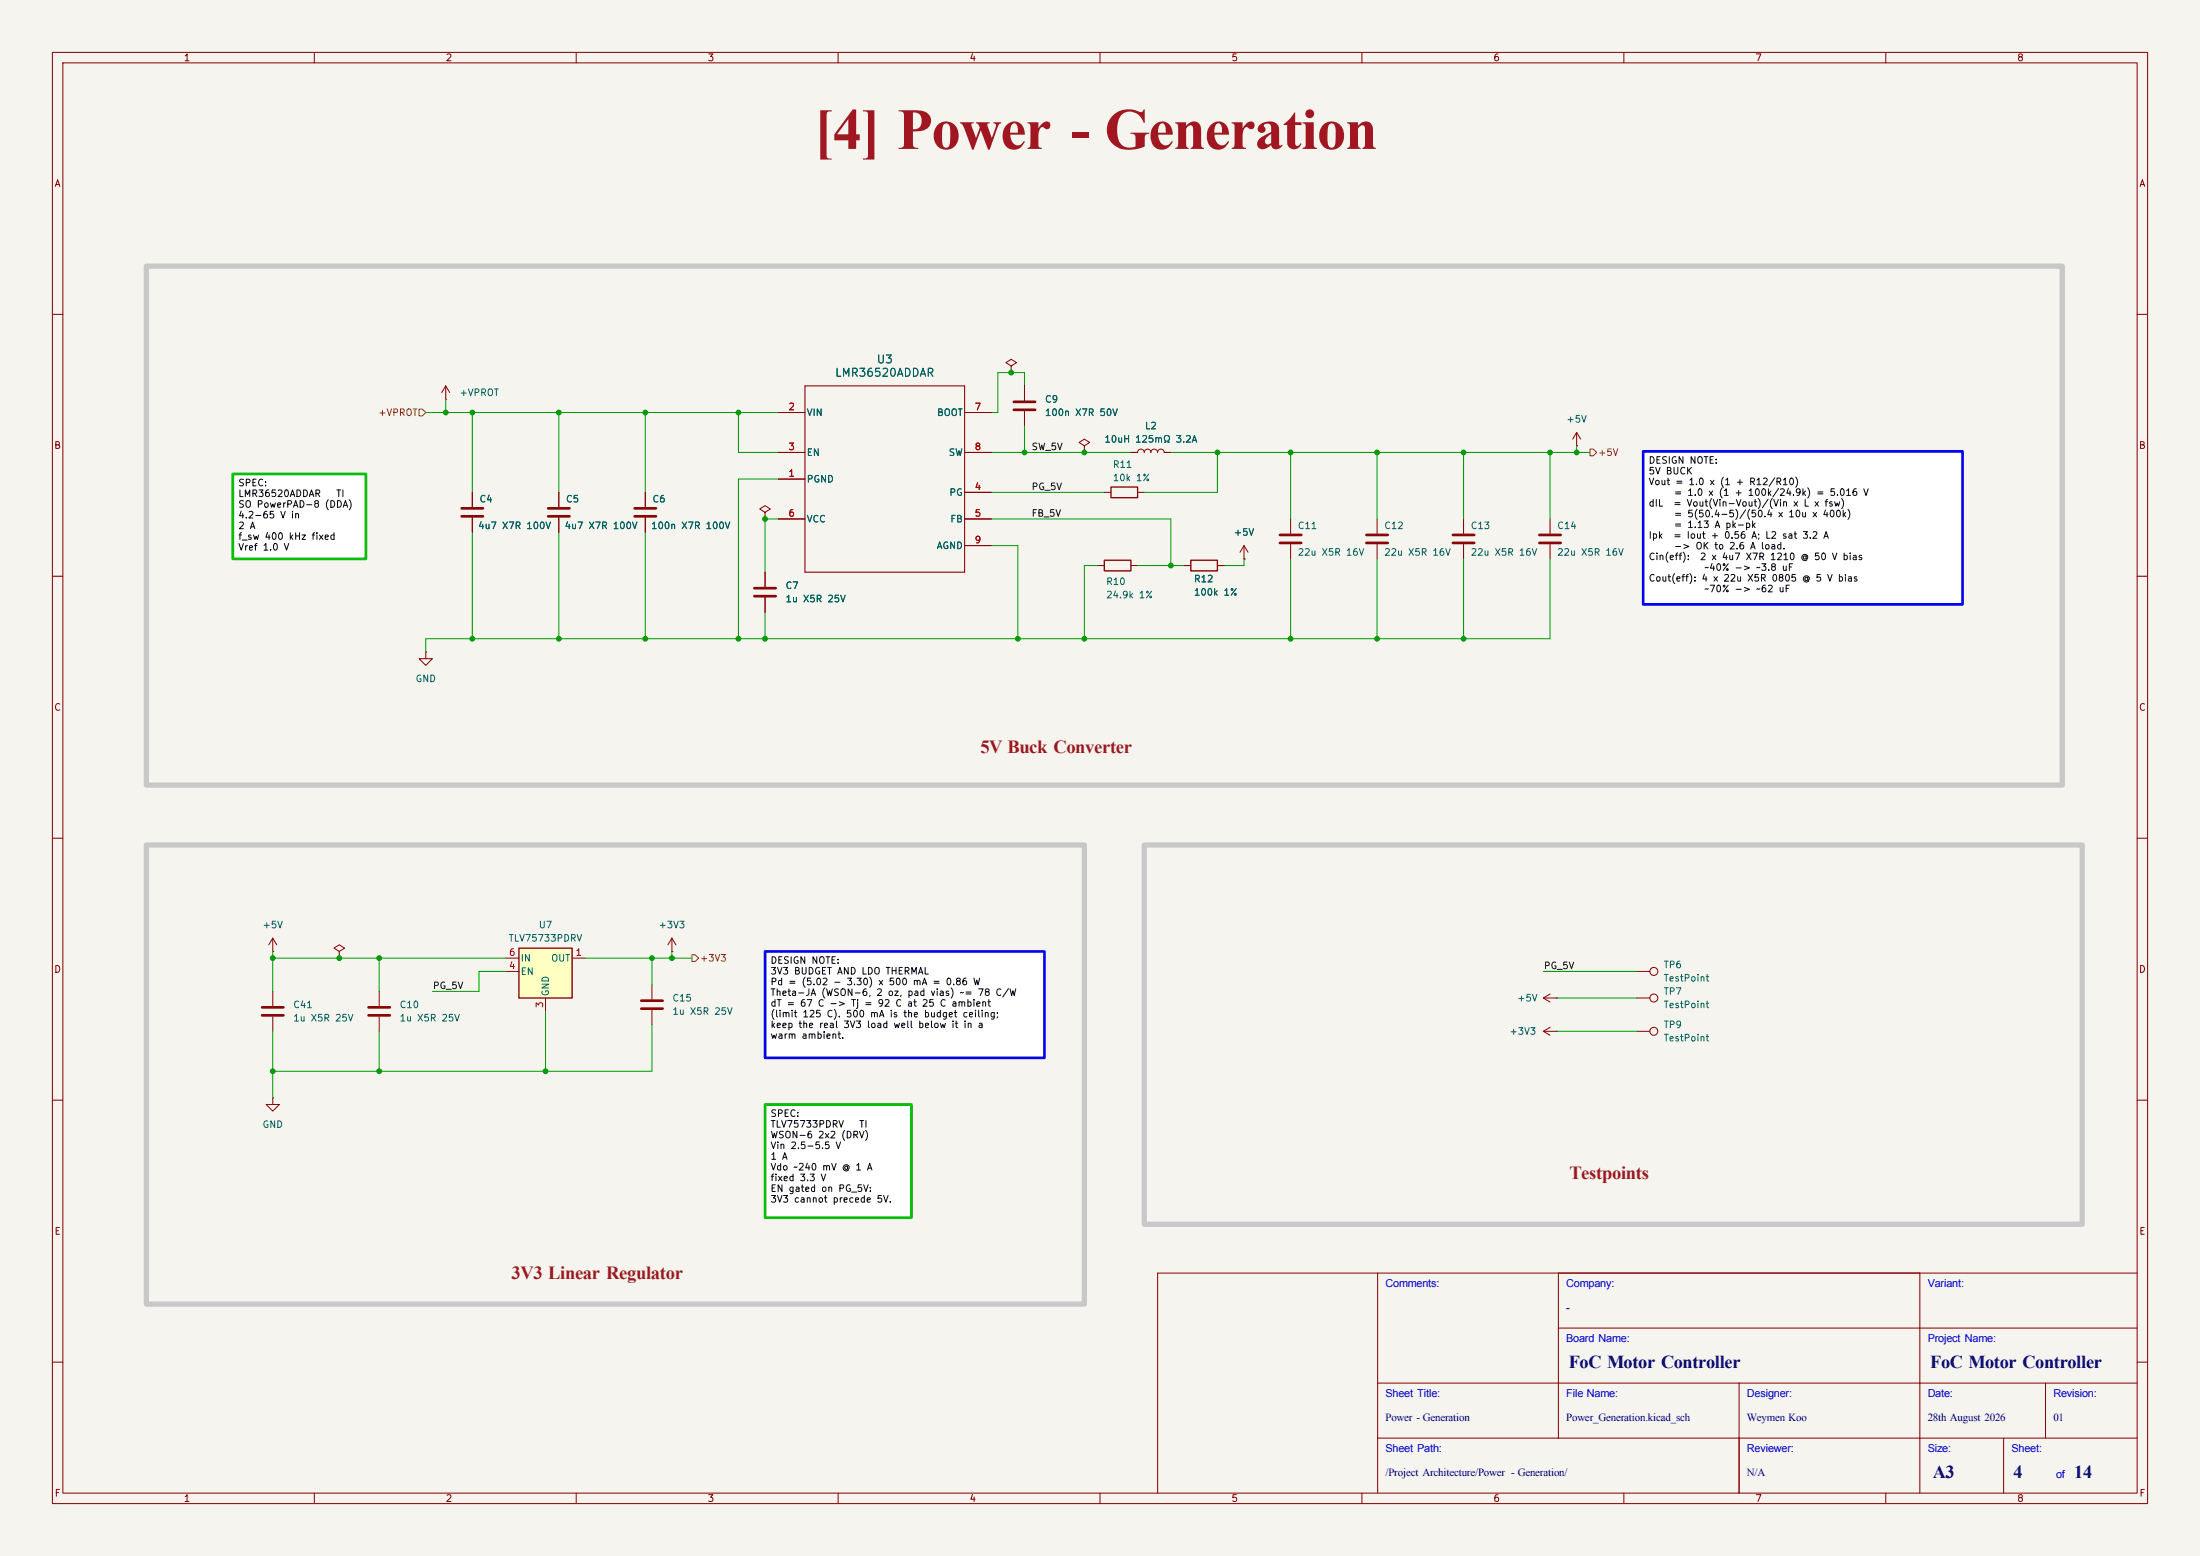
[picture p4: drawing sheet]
<svg xmlns="http://www.w3.org/2000/svg" width="420mm" height="297mm" viewBox="0 0 420 297" stroke-linecap="round" stroke-linejoin="round" font-family="sans-serif">
<path d="M0 0h420v297h-420z" fill="#f5f4ef" stroke="#f5f4ef" stroke-width=".19"/>
<g fill="none" stroke="#840000" stroke-width=".19">
<path d="M10 10h400v277h-400zM12 12h396v273h-396zM60 10v2M110 10v2M160 10v2M210 10v2M260 10v2M310 10v2M360 10v2M10 60h2M408 60h2M10 110h2"/>
<path d="M408 110h2M10 160h2M408 160h2M10 210h2M408 210h2M263 243v42M297.5 253.5h110.5M297.5 243v31.5M366.5 243v42M408 243h-187v42M10 260h2M263 274.5h145"/>
<path d="M263 264h145M332 264v21M382.5 274.5v10.5M390.5 264v10.5M408 260h2M60 285v2M110 285v2M160 285v2M210 285v2M260 285v2M310 285v2M360 285v2"/>
</g>
<g fill="#fff">
<path d="M146 210.8h28v21.6h-28z"/>
<path d="M44.4 90.5h25.4v16.2h-25.4z"/>
<path d="M313.7 86.2h60.9v29.2h-60.9z"/>
<path d="M146 181.6h53.4v20.3h-53.4z"/>
</g>
<g fill="none" stroke="#840000" stroke-width=".19">
<path d="M85.1 76.2h.1M85.1 73.7l-.8 1.2M85.1 73.7l.8 1.2M85.1 73.7v2.5M148.6 78.7h5.1M184.1 78.7h5.1M193 69.9l1.1-.7-1.1-.6-1 .6 1 .7v1.2M193 71.1h.1M195.6 73.7v2.8M195.6 78.5v2.8M90.2 94v2.8M90.2 98.8v2.8"/>
<path d="M106.7 94v2.8M106.7 98.8v2.8M123.2 94v2.8M123.2 98.8v2.8M146 97.8l1.1-.6-1.1-.7-1 .7 1 .6v1.3M146 99.1h.1M148.6 86.4h5.1M148.6 91.4h5.1M148.6 99.1h5.1M184.1 94h5.1M184.1 86.4h5.1M184.1 99.1h5.1"/>
<path d="M207 85.1l1-.6-1-.7-1 .7 1 .6v1.3M207 86.4h.1M210.8 94h1.3M215.9 86.4h1.3a.64 .64 0 0 1 .6-.7 .64 .64 0 0 1 .6 .7 .64 .64 0 0 1 .7-.7 .64 .64 0 0 1 .6 .7 .64 .64 0 0 1 .6-.7 .64 .64 0 0 1 .7 .7 .64 .64 0 0 1 .6-.7 .64 .64 0 0 1 .6 .7h1.3M217.2 94h1.2M246.4 99.1v2.8M262.9 99.1v2.8M279.4 99.1v2.8M295.9 99.1v2.8M301 85.1h.1M301 82.6l-.8 1.2M301 82.6l.8 1.2"/>
<path d="M301 82.6v2.5M146 109.2v2.8M146 114v2.8M184.1 104.1h5.1M209.5 108h1.3M215.9 108h1.3M226.1 108h1.2M232.4 108h1.3M237.5 106.7h.1M237.5 104.1l-.8 1.3M237.5 104.1l.8 1.3M237.5 104.1v2.6"/>
<path d="M246.4 103.9v2.8M262.9 103.9v2.8M279.4 103.9v2.8M295.9 103.9v2.8M52.1 179.1l-.8 1.2M52.1 179.1l.7 1.2M52.1 179.1v2.5M128.3 179.1l-.8 1.2M128.3 179.1l.7 1.2M128.3 179.1v2.5M52.1 181.6h.1M64.8 181.6l1-.6-1-.7-1 .7 1 .6v1.3"/>
<path d="M64.8 182.9h.1M72.4 189.2v2.8M72.4 194.1v2.8M124.5 188v2.8M124.5 192.8v2.8M128.3 181.6h.1M294.6 196.9l1.3 .7M294.6 196.9h2.6M294.6 190.5l1.3 .8M294.6 190.5h2.6M295.9 196.1l-1.3 .8M295.9 189.7l-1.3 .8"/>
<path d="M297.2 196.9h.1M297.2 190.5h.1M312.4 196.9h2.6M312.4 185.4h2.6M52.1 209.6v1.2h1.2l-1.2 1.3-1.3-1.3h1.3M52.1 209.6h.1"/>
<circle cx="315.7" cy="185.4" r=".76"/>
<circle cx="315.7" cy="196.8" r=".76"/>
</g>
<g fill="none" stroke="#840000" stroke-width=".51">
<path d="M193.5 76.7h4.1M193.5 78.2h4.1M88.1 97h4.1M88.1 98.6h4.1M104.6 97h4.1M104.6 98.6h4.1M121.2 97h4M121.2 98.6h4M144 112.3h4.1M144 113.8h4.1M244.3 102.1h4.1M244.3 103.6h4.1"/>
<path d="M260.9 102.1h4M260.9 103.6h4M277.4 102.1h4M277.4 103.6h4M293.9 102.1h4M293.9 103.6h4M70.4 192.3h4M70.4 193.8h4M122.4 191h4.1M122.4 192.5h4.1"/>
</g>
<path d="M212.1 93h5.1v2h-5.1zM210.8 106.9h5.1v2.1h-5.1zM227.3 106.9h5.1v2.1h-5.1z" fill="none" stroke="#840000" stroke-width=".25"/>
<path d="M153.7 73.7h30.4v35.5h-30.4z" fill="none" stroke="#840000" stroke-width=".2"/>
<path d="M99.1 181h10.1v9.5h-10.1z" fill="#ffffc2"/>
<path d="M99.1 181h10.1v9.5h-10.1z" fill="none" stroke="#840000" stroke-width=".25"/>
<g fill="none" stroke="#840000" stroke-width=".19">
<path d="M148.6 78.7h5.1M184.1 78.7h5.1M195.6 73.7v2.8M195.6 78.5v2.8M90.2 94v2.8M90.2 98.8v2.8M106.7 94v2.8M106.7 98.8v2.8M123.2 94v2.8M123.2 98.8v2.8M148.6 86.4h5.1M148.6 91.4h5.1"/>
<path d="M148.6 99.1h5.1M184.1 86.4h5.1M184.1 94h5.1M184.1 99.1h5.1M215.9 86.4h1.3M222.2 86.4h1.3M146 109.2v2.8M146 114v2.8M184.1 104.1h5.1M226.1 108h1.2M232.4 108h1.3M237.5 106.7h.1"/>
<path d="M81.3 124.5v1.2h1.2l-1.2 1.3-1.3-1.3h1.3M81.3 124.5h.1M52.1 189.2v2.8M52.1 194.1v2.8M96.5 182.9h2.6M96.5 185.4h2.6M104.1 190.5v2.5M109.2 182.9h2.6M312.4 190.5h2.6"/>
<circle cx="315.7" cy="190.5" r=".76"/>
</g>
<path d="M50 192.3h4.1M50 193.8h4.1" fill="none" stroke="#840000" stroke-width=".51"/>
<path d="M80 78.1h.6l.7 .6-.7 .7h-.6zM303.5 85.7h.7l.6 .7-.6 .6h-.7zM132.1 182.2h.6l.6 .7-.6 .6h-.6z" fill="none" stroke="#725600" stroke-width=".19"/>
<g fill="none" stroke="#009600" stroke-width=".19">
<path d="M81.3 78.7h67.3M85.1 76.2v2.5M90.2 78.7v15.3M106.7 78.7v15.3M123.2 78.7v15.3M141 78.7v7.7h7.6M195.6 73.7v-2.6h-5.1v7.6h-1.3M148.6 91.4h-7.6v30.5M148.6 99.1h-2.6v10.1M189.2 86.4h26.7M189.2 94h21.6M189.2 99.1h34.3v8.9"/>
<path d="M195.6 81.3v5.1M223.5 86.4h80M232.4 86.4v7.6h-14M246.4 86.4v12.7M262.9 86.4v12.7M279.4 86.4v12.7M295.9 86.4v12.7M301 85.1v1.3M90.2 101.6v20.3M106.7 101.6v20.3M123.2 101.6v20.3M146 116.8v5.1"/>
<path d="M189.2 104.1h5.1v17.8M209.5 108h-2.5v13.9M217.2 108h8.9M237.5 106.7v1.3h-3.8M246.4 106.7v15.2M262.9 106.7v15.2M279.4 106.7v15.2M295.9 106.7v15.2h-214.6v2.6M52.1 181.6v7.6M52.1 196.9v12.7M52.1 182.9h44.4M72.4 182.9v6.3"/>
<path d="M72.4 196.9v7.6M96.5 185.4h-5.1v3.8h-8.9M104.1 193v11.5M111.8 182.9h20.3M124.5 195.6v8.9h-72.4M124.5 182.9v5.1M128.3 181.6v1.3M294.6 185.4h17.8M297.2 190.5h15.2M297.2 196.9h15.2"/>
</g>
<path d="M44.4 90.5h25.4v16.2h-25.4zM146 210.8h28v21.6h-28z" fill="none" stroke="#00c200" stroke-width=".51"/>
<path d="M313.7 86.2h60.9v29.2h-60.9zM146 181.6h53.4v20.3h-53.4z" fill="none" stroke="#00f" stroke-width=".51"/>
<path d="M27.9 50.8h365.8v99.1h-365.8zM27.9 161.3h179.1v87.6h-179.1zM218.4 161.3h179.1v72.4h-179.1z" fill="none" stroke="#c8c8c8" stroke-width="1"/>
<g fill="#009600" stroke="#009600" stroke-width=".19">
<circle cx="301" cy="86.4" r=".46"/>
<circle cx="295.9" cy="86.4" r=".46"/>
<circle cx="223.5" cy="108" r=".46"/>
<circle cx="246.4" cy="121.9" r=".46"/>
<circle cx="207" cy="121.9" r=".46"/>
<circle cx="195.6" cy="86.4" r=".46"/>
<circle cx="207" cy="86.4" r=".46"/>
<circle cx="194.3" cy="121.9" r=".46"/>
<circle cx="232.4" cy="86.4" r=".46"/>
<circle cx="128.3" cy="182.9" r=".46"/>
<circle cx="90.2" cy="121.9" r=".46"/>
<circle cx="85.1" cy="78.7" r=".46"/>
<circle cx="90.2" cy="78.7" r=".46"/>
<circle cx="123.2" cy="121.9" r=".46"/>
<circle cx="106.7" cy="121.9" r=".46"/>
<circle cx="146" cy="121.9" r=".46"/>
<circle cx="141" cy="121.9" r=".46"/>
<circle cx="106.7" cy="78.7" r=".46"/>
<circle cx="104.1" cy="204.5" r=".46"/>
<circle cx="64.8" cy="182.9" r=".46"/>
<circle cx="72.4" cy="182.9" r=".46"/>
<circle cx="52.1" cy="204.5" r=".46"/>
<circle cx="52.1" cy="182.9" r=".46"/>
<circle cx="72.4" cy="204.5" r=".46"/>
<circle cx="124.5" cy="182.9" r=".46"/>
<circle cx="246.4" cy="86.4" r=".46"/>
<circle cx="262.9" cy="86.4" r=".46"/>
<circle cx="279.4" cy="121.9" r=".46"/>
<circle cx="262.9" cy="121.9" r=".46"/>
<circle cx="279.4" cy="86.4" r=".46"/>
<circle cx="141" cy="78.7" r=".46"/>
<circle cx="123.2" cy="78.7" r=".46"/>
<circle cx="146" cy="99.1" r=".46"/>
<circle cx="193" cy="71.1" r=".46"/>
</g>
<text font-size="11.1" fill="#a21622" x="155.4" y="28.4">[4] Power - Generation</text>
<g font-size="3.5" fill="#a21622">
<text x="187.2" y="143.7">5V Buck Converter</text>
<text x="299.6" y="225">Testpoints</text>
<text x="97.7" y="244">3V3 Linear Regulator</text>
</g>
<g font-size="3.5" fill="#00007f">
<text x="299.5" y="261.1">FoC Motor Controller</text>
<text x="368.5" y="261.1">FoC Motor Controller</text>
<text x="369" y="282.1">A3</text>
<text x="384.4" y="282.1">4</text>
<text x="396" y="282.1">14</text>
</g>
<g font-size="2.1" fill="#00f">
<text x="264.5" y="245.7">Comments:</text>
<text x="299" y="245.7">Company:</text>
<text x="368" y="245.7">Variant:</text>
<text x="299" y="256.2">Board Name:</text>
<text x="368" y="256.2">Project Name:</text>
<text x="264.5" y="266.7">Sheet Title:</text>
<text x="299" y="266.7">File Name:</text>
<text x="333.5" y="266.7">Designer:</text>
<text x="368" y="266.7">Date:</text>
<text x="392" y="266.7">Revision:</text>
<text x="264.5" y="277.2">Sheet Path:</text>
<text x="333.5" y="277.2">Reviewer:</text>
<text x="368" y="277.2">Size:</text>
<text x="384" y="277.2">Sheet:</text>
<text x="392.5" y="282.2">of</text>
</g>
<g font-size="2.1" fill="#00007f">
<text x="299" y="250.2">-</text>
<text x="264.5" y="271.2">Power - Generation</text>
<text x="299" y="271.2">Power_Generation.kicad_sch</text>
<text x="333.5" y="271.2">Weymen Koo</text>
<text x="368" y="271.2">28th August 2026</text>
<text x="392" y="271.2">01</text>
<text x="264.5" y="281.7">/Project Architecture/Power - Generation/</text>
<text x="333.5" y="281.7">N/A</text>
</g>
<g font-size="1.5" fill="#006464">
<text x="167.2" y="69.7">U3</text>
<text x="159.3" y="72.3">LMR36520ADDAR</text>
</g>
<g font-size="1.3" fill="#840000">
<text x="35" y="12">1</text>
<text x="85" y="12">2</text>
<text x="135" y="12">3</text>
<text x="185" y="12">4</text>
<text x="235" y="12">5</text>
<text x="285" y="12">6</text>
<text x="335" y="12">7</text>
<text x="385" y="12">8</text>
<text x="10.3" y="36">A</text>
<text x="408.3" y="36">A</text>
<text x="10.2" y="86">B</text>
<text x="408.2" y="86">B</text>
<text x="10.2" y="136">C</text>
<text x="408.2" y="136">C</text>
<text x="10.2" y="186">D</text>
<text x="408.2" y="186">D</text>
<text x="10.3" y="236">E</text>
<text x="408.3" y="236">E</text>
<text x="10.3" y="286">F</text>
<text x="35" y="287">1</text>
<text x="85" y="287">2</text>
<text x="135" y="287">3</text>
<text x="185" y="287">4</text>
<text x="235" y="287">5</text>
<text x="285" y="287">6</text>
<text x="335" y="287">7</text>
<text x="385" y="287">8</text>
<text x="408.3" y="286">F</text>
</g>
<g font-size="1.3" fill="#006464">
<text x="87.6" y="75.9">+VPROT</text>
<text x="199.4" y="77.2">C9</text>
<text x="153.9" y="79.7">VIN</text>
<text x="178.8" y="79.7">BOOT</text>
<text x="199.4" y="79.7">100n X7R 50V</text>
<text x="218.5" y="82.2">L2</text>
<text x="298.9" y="81">+5V</text>
<text x="153.9" y="87.3">EN</text>
<text x="181" y="87.3">SW</text>
<text x="210.7" y="84.8">10uH 125mΩ 3.2A</text>
<text x="212.3" y="89.6">R11</text>
<text x="153.9" y="92.4">PGND</text>
<text x="181.1" y="94.9">PG</text>
<text x="212.3" y="92.1">10k 1%</text>
<text x="91.2" y="101.3">4u7 X7R 100V</text>
<text x="91.4" y="96.2">C4</text>
<text x="107.7" y="101.3">4u7 X7R 100V</text>
<text x="107.9" y="96.2">C5</text>
<text x="124.2" y="101.3">100n X7R 100V</text>
<text x="124.4" y="96.2">C6</text>
<text x="153.9" y="100">VCC</text>
<text x="181.3" y="100">FB</text>
<text x="247.6" y="101.3">C11</text>
<text x="264.1" y="101.3">C12</text>
<text x="280.7" y="101.3">C13</text>
<text x="297.2" y="101.3">C14</text>
<text x="178.7" y="105.1">AGND</text>
<text x="235.4" y="102.6">+5V</text>
<text x="247.6" y="106.4">22u X5R 16V</text>
<text x="264.1" y="106.4">22u X5R 16V</text>
<text x="280.7" y="106.4">22u X5R 16V</text>
<text x="297.2" y="106.4">22u X5R 16V</text>
<text x="149.8" y="112.7">C7</text>
<text x="211.1" y="112">R10</text>
<text x="227.8" y="111.5">R12</text>
<text x="227.8" y="114">100k 1%</text>
<text x="149.8" y="115.3">1u X5R 25V</text>
<text x="211.1" y="114.5">24.9k 1%</text>
<text x="79.2" y="130.5">GND</text>
<text x="50" y="177.5">+5V</text>
<text x="102.7" y="177.5">U7</text>
<text x="125.6" y="177.5">+3V3</text>
<text x="97" y="180">TLV75733PDRV</text>
<text x="99.3" y="183.8">IN</text>
<text x="105.1" y="183.8">OUT</text>
<text x="317.5" y="185.1">TP6</text>
<text x="99.3" y="186.4">EN</text>
<text x="105.1" y="190.3" transform="rotate(-90 105.1 190.3)">GND</text>
<text x="128.3" y="191.5">C15</text>
<text x="289.5" y="191.5">+5V</text>
<text x="317.5" y="187.7">TestPoint</text>
<text x="317.5" y="190.2">TP7</text>
<text x="55.9" y="192.7">C41</text>
<text x="55.9" y="195.3">1u X5R 25V</text>
<text x="76.2" y="192.7">C10</text>
<text x="76.2" y="195.3">1u X5R 25V</text>
<text x="128.3" y="194">1u X5R 25V</text>
<text x="288.1" y="197.8">+3V3</text>
<text x="317.5" y="196.5">TP9</text>
<text x="317.5" y="192.7">TestPoint</text>
<text x="317.5" y="199.1">TestPoint</text>
<text x="50" y="215.6">GND</text>
</g>
<g font-size="1.3" fill="#725600">
<text x="72.1" y="79.7">+VPROT</text>
<text x="305" y="87.3">+5V</text>
<text x="133.5" y="183.8">+3V3</text>
</g>
<g font-size="1.3" fill="#a90000">
<text x="150.4" y="78.6">2</text>
<text x="186" y="78.6">7</text>
<text x="150.4" y="86.2">3</text>
<text x="186" y="86.2">8</text>
<text x="150.4" y="91.3">1</text>
<text x="186" y="93.8">4</text>
<text x="150.4" y="98.9">6</text>
<text x="186" y="98.9">5</text>
<text x="186" y="104">9</text>
<text x="97.1" y="185.3">4</text>
<text x="97.1" y="182.7">6</text>
<text x="109.8" y="182.7">1</text>
<text x="104" y="192.5" transform="rotate(-90 104 192.5)">3</text>
</g>
<g font-size="1.3" fill="#0f0f0f">
<text x="196.8" y="86.2">SW_5V</text>
<text x="196.8" y="93.9">PG_5V</text>
<text x="196.8" y="98.9">FB_5V</text>
<text x="294.6" y="185.3">PG_5V</text>
<text x="82.5" y="189.1">PG_5V</text>
</g>
<g font-size="1.3">
<text x="314.6" y="88.8">DESIGN NOTE:</text>
<text x="45.4" y="93.1">SPEC:</text>
<text x="45.4" y="95.2">LMR36520ADDAR</text>
<text x="64.1" y="95.2">TI</text>
<text x="314.6" y="90.9">5V BUCK</text>
<text x="314.6" y="92.9">Vout = 1.0 x (1 + R12/R10)</text>
<text x="319.5" y="95">= 1.0 x (1 + 100k/24.9k) = 5.016 V</text>
<text x="45.4" y="97.2">SO PowerPAD-8 (DDA)</text>
<text x="45.4" y="99.3">4.2-65 V in</text>
<text x="45.4" y="101.3">2 A</text>
<text x="314.6" y="97">dIL</text>
<text x="319.3" y="97">= Vout(Vin-Vout)/(Vin x L x fsw)</text>
<text x="319.5" y="99">= 5(50.4-5)/(50.4 x 10u x 400k)</text>
<text x="319.5" y="101.1">= 1.13 A pk-pk</text>
<text x="45.4" y="103.3">f_sw 400 kHz fixed</text>
<text x="45.4" y="105.4">Vref 1.0 V</text>
<text x="314.6" y="103.1">Ipk</text>
<text x="314.6" y="107.2">Cin(eff):</text>
<text x="319.3" y="103.1">= Iout + 0.56 A; L2 sat 3.2 A</text>
<text x="319.5" y="105.2">-&gt; OK to 2.6 A load.</text>
<text x="324.4" y="107.2">2 x 4u7 X7R 1210 @ 50 V bias</text>
<text x="314.6" y="111.3">Cout(eff): 4 x 22u X5R 0805 @ 5 V bias</text>
<text x="325.3" y="109.3">~40% -&gt; ~3.8 uF</text>
<text x="325.3" y="113.4">~70% -&gt; ~62 uF</text>
<text x="147" y="184.3">DESIGN NOTE:</text>
<text x="147" y="186.3">3V3 BUDGET AND LDO THERMAL</text>
<text x="147" y="188.4">Pd = (5.02 - 3.30) x 500 mA = 0.86 W</text>
<text x="147" y="190.4">Theta-JA (WSON-6, 2 oz, pad vias) ~= 78 C/W</text>
<text x="147" y="192.4">dT = 67 C -&gt; Tj = 92 C at 25 C ambient</text>
<text x="147" y="194.5">(limit 125 C). 500 mA is the budget ceiling;</text>
<text x="147" y="196.5">keep the real 3V3 load well below it in a</text>
<text x="147" y="198.6">warm ambient.</text>
<text x="147" y="213.5">SPEC:</text>
<text x="147" y="215.5">TLV75733PDRV</text>
<text x="163.9" y="215.5">TI</text>
<text x="147" y="217.6">WSON-6 2x2 (DRV)</text>
<text x="147" y="219.6">Vin 2.5-5.5 V</text>
<text x="147" y="221.7">1 A</text>
<text x="147" y="223.7">Vdo ~240 mV @ 1 A</text>
<text x="147" y="225.8">fixed 3.3 V</text>
<text x="147" y="227.8">EN gated on PG_5V:</text>
<text x="147" y="229.9">3V3 cannot precede 5V.</text>
</g>
</svg>
